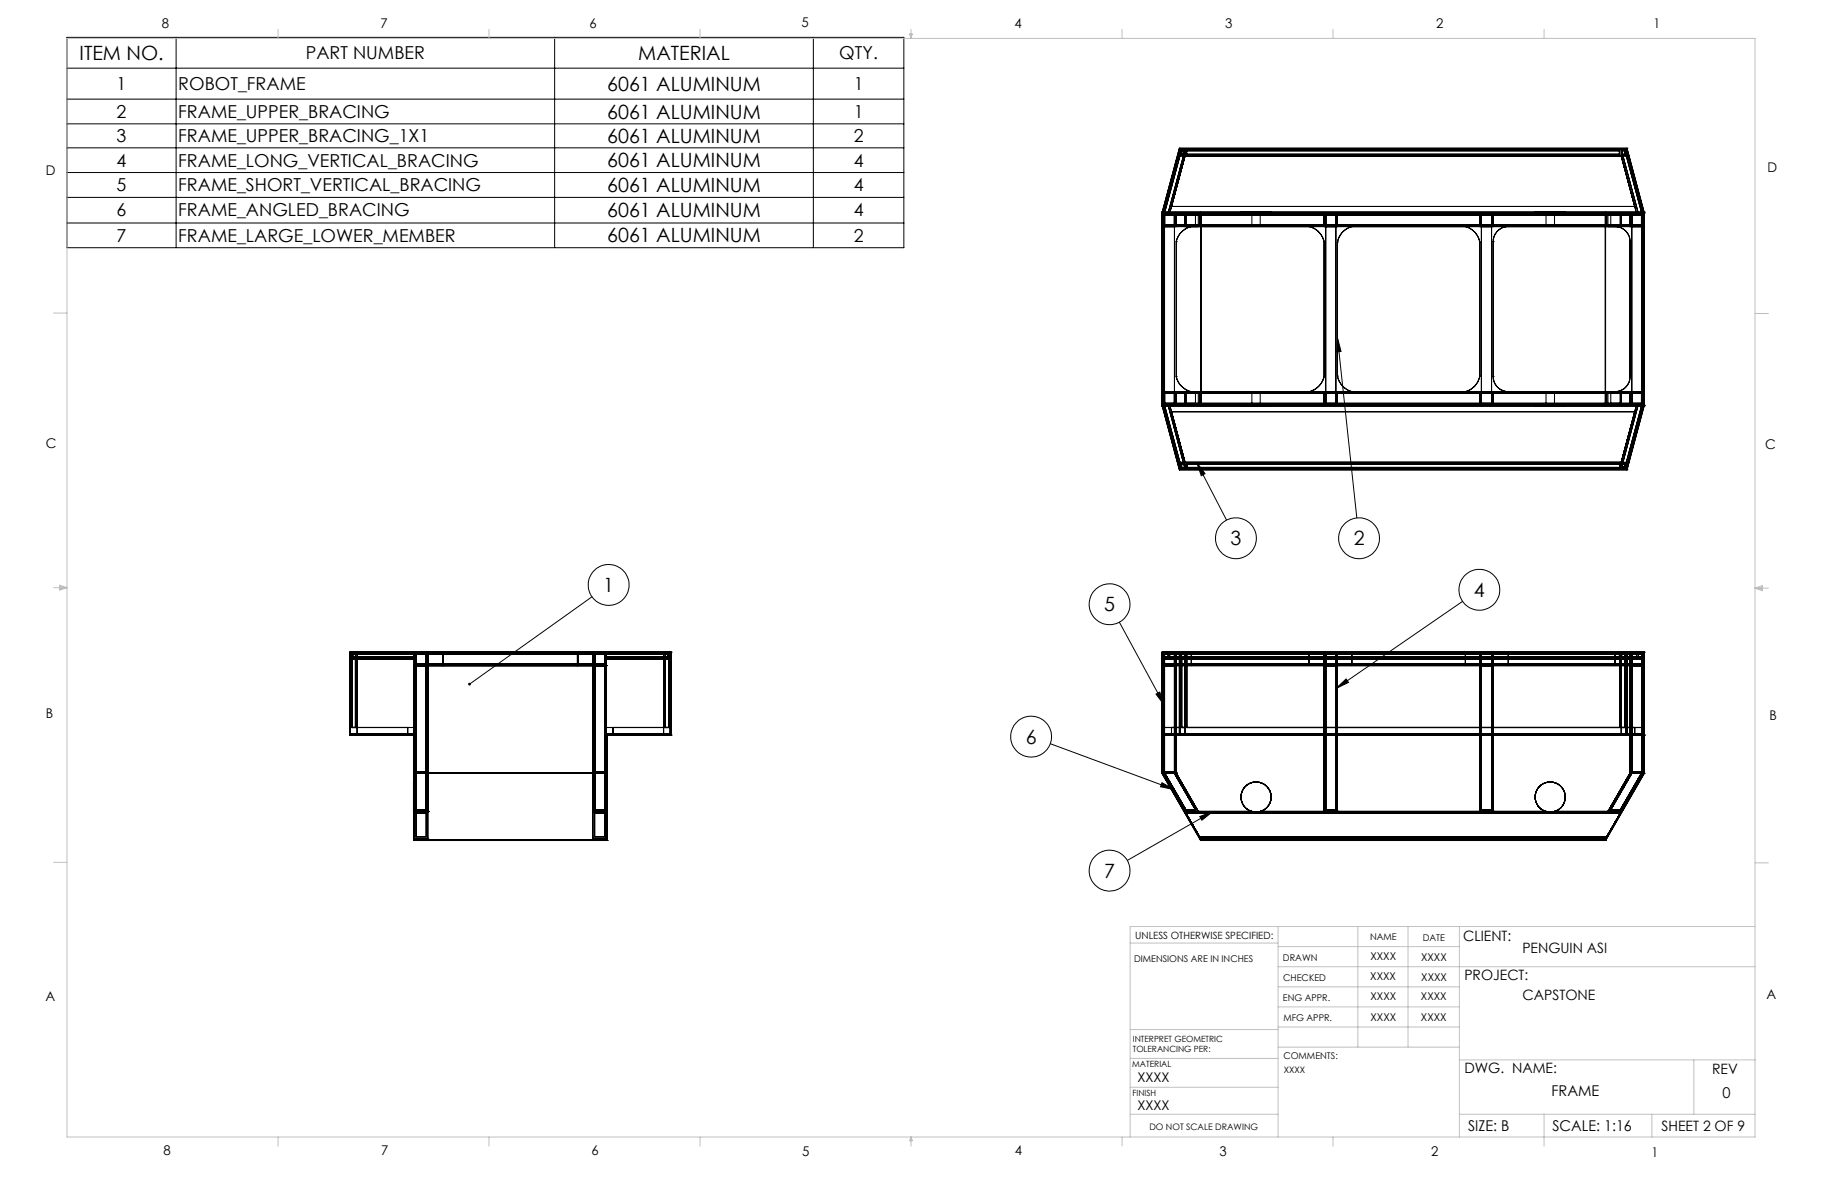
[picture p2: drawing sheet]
<svg xmlns="http://www.w3.org/2000/svg" width="432mm" height="279mm" viewBox="0 0 432 279" stroke-linecap="round" stroke-linejoin="round" font-family="sans-serif">
<g fill="none" stroke="#000" stroke-width=".24">
<path d="M15.9 8.9h198.3v49.8h-198.3zM15.9 16.2h198.3M41.7 8.9v49.8M131.4 8.9v49.8M192.8 8.9v49.8M15.9 23.5h198.3M15.9 29.4h198.3M15.9 35h198.3M15.9 40.9h198.3M15.9 46.8h198.3M15.9 52.8h198.3M317 80l4.6 42.7"/>
<path d="M317 80l.8 3.3-1 .1zM283.6 109.6l7.1 13.7M283.6 109.6l2 2.7-.9 .4zM140.3 141.4l-29 20.7M265.3 147.5l10.7 19.6M346.6 142.5l-30 20.7M248.9 176.2l29.4 10.9M274 164.5l.8-.5 1.2 3.1zM316.6 163.2l2.4-2.3 .6 .8zM275.4 185.5l2.9 1.6-3.3-.7zM284.3 193.5l3.1-1.2-2.6 2.1zM287.4 192.3l-20.2 11.6"/>
<circle cx="144.2" cy="138.6" r="4.8"/>
<circle cx="292.9" cy="127.6" r="4.8"/>
<circle cx="322.1" cy="127.6" r="4.8"/>
<circle cx="350.6" cy="139.8" r="4.8"/>
<circle cx="262.9" cy="143.2" r="4.8"/>
<circle cx="244.4" cy="174.6" r="4.8"/>
<circle cx="263" cy="206.3" r="4.8"/>
</g>
<g fill="none" stroke="#c0c0c0" stroke-width=".24">
<path d="M15.9 9.1h400v260.4h-400zM65.9 6.9v2.2M115.9 6.9v2.2M165.9 6.9v2.2M215.6 8h.6l-.3 1.1zM215.7 8l.2 1.1M215.9 6.9v2.2M216 8l-.1 1.1M265.9 6.9v2.2M315.9 6.9v2.2M365.9 6.9v2.2M12.7 74.2h3.2"/>
<path d="M415.9 74.3h3.2M12.7 139.3h3.2M14.2 139.1l1.7 .2M14.2 138.7l1.7 .6-1.7 .5zM15.9 139.3l-1.7 .3M415.9 139.4h3.2M415.9 139.4l1.8-.6v1.2zM415.9 139.4l1.8 .3M417.7 139.2l-1.8 .2M12.7 204.4h3.2M302.9 219.6v49.9M321.8 219.6v28.5"/>
<path d="M333.7 219.6v28.5M345.9 219.6v49.9M415.9 204.5h3.2M415.9 219.6h-148.1v49.9M267.8 223.5h35.1M302.9 229.1h113M302.9 233.9h43M302.9 224.3h43M302.9 238.6h43M267.8 257.7h35.1M267.8 250.8h35.1M267.8 244h35.1"/>
<path d="M302.9 248.1h43M302.9 243.4h43M345.9 251.2h70M401.4 251.2v12.9M65.9 269.5v2.1M115.9 269.5v2.1M165.9 269.5v2.1M215.9 269.5v2.1M215.9 269.5l.3 .8h-.6zM265.9 269.5v2.1M267.8 264.1h35.1M315.9 269.5v2.1"/>
<path d="M345.9 264.1h70M365.9 264.1v7.5M391.5 264.1v5.4"/>
</g>
<path d="M316.6 163.2l2.4-2.3 .6 .8zM274 164.5l.8-.5 1.2 3.1zM275.4 185.5l2.9 1.6-3.3-.7zM284.3 193.5l3.1-1.2-2.6 2.1zM111.1 161.9l-.1 .4 .3-.2-.3 .2a.35 .35 0 0 0 .5 .1 .35 .35 0 0 0 .1-.5 .35 .35 0 0 0-.5 0zM317 80l.8 3.3-1 .1zM283.6 109.6l2 2.7-.9 .4z" fill="#000"/>
<g fill="none" stroke="#000" stroke-width=".25">
<path d="M279.5 35.1h.1M279.5 35.1h106.1M279.5 35.1l-4.1 15.4M279.6 35.3h.1M279.6 36.9h.1M279.6 35.3v1.6M279.6 35.3l-4 15.2M279.6 35.3h105.8M279.6 36.9h105.8M279.9 35.8h.1M279.9 35.8l.8 .3M279.9 35.8l-3.9 14.7"/>
<path d="M280 36.5h.1M280 35.7h.1M280 35.7v.8M280 35.7h.8M280 36.5h.8M280.7 36.1h.1M280.7 36.1l-3.9 14.4M280.8 36.9h.1M280.8 35.7h.1M280.8 36.5h.1M280.8 35.7v.8M280.8 36.9l-3.6 13.6"/>
<path d="M281 36.5h.1M281 36.5h102.8M281.1 35.7h.1M281.1 35.7h102.7M281.1 35.7l.1 .1M281.2 35.8h.1M281.2 35.8l-.2 .7M281.2 35.3h.1M281.2 36.9h.1M281.2 35.3v1.6M383.8 36.5h.1M383.8 35.7h.1"/>
<path d="M383.8 36.9h.1M383.8 35.3h.1M383.8 35.3v1.6M384.2 36.9h.1M384.2 36.9l3.6 13.6M384.2 35.7h.1M384.2 36.5h.1M384.2 35.7v.8M384.2 35.7h.8M384.2 36.5h.8M384.3 35.7h.1M384.3 35.7l4 14.8"/>
<path d="M385 35.5h.1M385 35.7h.1M385 36.5h.1M385 35.7v.8M385 35.5l4.1 15M385 35.5l-.7 .2M385.4 35.3h.1M385.4 36.9h.1M385.4 35.3v1.6M385.4 35.3l4.1 15.2M385.6 35.1h.1M385.6 35.1l4.1 15.4"/>
<path d="M275.4 50.3h.1M275.4 50.5h.1M275.4 50.3v45.9M275.4 50.3h114.3M275.6 50.5h.1M275.6 53.7h.1M275.6 50.5v45.5M275.6 50.5h113.9M275.6 53.7h113.9M276 53.7h.1M276 50.9h.1M276 53.3h.1"/>
<path d="M276 50.5h.1M276 50.9v2.4M276 53.7v39.1M276 53.3h113.1M276 50.9h113.1M276.8 50.5h.1M277.2 50.5h.1M277.6 48.9h.1M277.6 48.9h109.8M278.3 50.9v2.4M278.3 53.7h.1M278.3 50.9h.1"/>
<path d="M278.3 53.3h.1M278.3 53.7v39.1M278.8 57.3h.1M278.8 50.9h.1M278.8 53.3h.1M278.8 50.5h.1M278.8 53.7h.1M278.8 50.5v3.2M278.8 57.3v32M280.8 50.5v3.2M281.1 50.9v2.4M282.3 53.7h.1"/>
<path d="M282.3 53.7a4.7 4.7 0 0 0-3.5 3.6M283.3 50.9v2.4M284 50.5v3.2M284.3 50.9v2.4M284.5 50.5v3.2M284.6 50.3v45.9M284.7 50.5v45.5M294.1 50.3h7.1zM294.1 50.5h7.1zM294.1 50.3v.2M296.7 50.5h2v3.2h-2zM301.2 50.3v.2"/>
<path d="M310.2 53.7h.1M310.2 53.7a4.7 4.7 0 0 1 3.6 3.6M313.8 57.3h.1M313.8 50.9h.1M313.8 53.3h.1M313.8 50.5h.1M313.8 53.7h.1M313.8 50.5v3.2M313.8 57.3v32M314.2 53.7h.1M314.2 50.9h.1M314.2 53.3h.1"/>
<path d="M314.2 50.9v2.4M314.2 53.7v39.1M316.6 53.7h.1M316.6 53.3h.1M316.6 50.9h.1M316.6 50.9v2.4M316.6 53.7v39.1M317 57.4h.1M317 50.9h.1M317 53.3h.1M317 50.5h.1M317 53.7h.1"/>
<path d="M317 50.5v3.2M317 57.4v31.7M320.4 53.7h.1M320.4 53.7a4.6 4.6 0 0 0-3.4 3.7M347.3 53.7h.1M347.3 53.7a4.6 4.6 0 0 1 3.4 3.7M350.7 57.4h.1M350.7 50.9h.1M350.7 53.3h.1M350.7 50.5h.1M350.7 53.7h.1M350.7 50.5v3.2"/>
<path d="M350.7 57.4v31.7M351.1 53.7h.1M351.1 53.3h.1M351.1 50.9h.1M351.1 50.9v2.4M351.1 53.7v39.1M353.5 53.7h.1M353.5 50.9h.1M353.5 53.3h.1M353.5 50.9v2.4M353.5 53.7v39.1M353.9 57.3h.1"/>
<path d="M353.9 53.3h.1M353.9 50.9h.1M353.9 50.5h.1M353.9 53.7h.1M353.9 50.5v3.2M353.9 57.3v32M357.4 53.7h.1M357.4 53.7a3.6 3.6 0 0 0-3.5 3.6M363.8 50.3h7.1zM363.8 50.5h7.1zM363.8 50.3v.2M366.4 50.5h2v3.2h-2z"/>
<path d="M370.9 50.3v.2M380.4 50.5v45.5M380.5 50.3v45.9M380.6 50.5v3.2M380.8 50.9v2.4M381.1 50.5v3.2M381.7 50.9v2.4M382.7 53.7h.1M382.7 53.7a3.5 3.5 0 0 1 3.6 3.6M384 50.9v2.4M384.2 50.5v3.2M386.3 57.3h.1"/>
<path d="M386.3 50.9h.1M386.3 53.3h.1M386.3 50.5h.1M386.3 53.7h.1M386.3 50.5v3.2M386.3 57.3v32M386.7 50.9h.1M386.7 53.3h.1M386.7 53.7h.1M386.7 50.9v2.4M386.7 53.7v39.1M386.8 50.9v2.4"/>
<path d="M387.4 48.9h.1M387.8 50.5h.1M388.3 50.5h.1M389 50.9v2.4M389.1 53.3h.1M389.1 50.9h.1M389.1 53.7h.1M389.1 50.5h.1M389.1 50.9v2.4M389.1 53.7v39.1M389.5 50.5h.1M389.5 53.7h.1"/>
<path d="M389.5 50.5v45.5M389.7 50.3h.1M389.7 50.5h.1M389.7 50.3v45.9M275.4 96.2h.1M275.4 96h.1M275.4 96.2h114.3M275.4 96l4.1 15.3M275.6 96h.1M275.6 92.8h.1M275.6 96h113.9M275.6 96l4 15.2"/>
<path d="M275.6 92.8h113.9M276 92.8h.1M276 93.2h.1M276 95.6h.1M276 96h.1M276 93.2v2.4M276 95.6h113.1M276 93.2h113.1M276 96l4 15.1M276.8 96h.1M276.8 96l4 14.8M277.2 96h.1"/>
<path d="M277.2 96l3.6 13.6M277.6 97.6h.1M277.6 97.6h109.8M278.3 93.2v2.4M278.3 92.8h.1M278.3 93.2h.1M278.3 95.6h.1M278.8 89.3h.1M278.8 93.2h.1M278.8 95.6h.1M278.8 92.8h.1M278.8 96h.1"/>
<path d="M278.8 89.3a4.7 4.7 0 0 0 3.5 3.5M278.8 92.8v3.2M280.8 92.8v3.2M281.1 93.2v2.4M282.3 92.8h.1M283.3 93.2v2.4M284 92.8v3.2M284.3 93.2v2.4M284.5 92.8v3.2M294.1 96.2h7.1zM294.1 96h7.1zM294.1 96v.2"/>
<path d="M296.7 92.8h2v3.2h-2zM301.2 96v.2M310.2 92.8h.1M313.8 89.3h.1M313.8 95.6h.1M313.8 93.2h.1M313.8 92.8h.1M313.8 96h.1M313.8 89.3a4.7 4.7 0 0 1-3.6 3.5M313.8 92.8v3.2M314.2 92.8h.1M314.2 93.2h.1"/>
<path d="M314.2 95.6h.1M314.2 93.2v2.4M316.6 95.6h.1M316.6 93.2h.1M316.6 92.8h.1M316.6 93.2v2.4M317 89.1h.1M317 93.2h.1M317 95.6h.1M317 92.8h.1M317 96h.1M317 89.1a4.6 4.6 0 0 0 3.4 3.7"/>
<path d="M317 92.8v3.2M320.4 92.8h.1M347.3 92.8h.1M350.7 89.1h.1M350.7 93.2h.1M350.7 95.6h.1M350.7 92.8h.1M350.7 96h.1M350.7 89.1a4.6 4.6 0 0 1-3.4 3.7M350.7 92.8v3.2M351.1 92.8h.1M351.1 95.6h.1"/>
<path d="M351.1 93.2h.1M351.1 93.2v2.4M353.5 92.8h.1M353.5 93.2h.1M353.5 95.6h.1M353.5 93.2v2.4M353.9 89.3h.1M353.9 95.6h.1M353.9 93.2h.1M353.9 92.8h.1M353.9 96h.1M353.9 89.3a3.6 3.6 0 0 0 3.5 3.5"/>
<path d="M353.9 92.8v3.2M357.4 92.8h.1M363.8 96.2h7.1zM363.8 96h7.1zM363.8 96v.2M366.4 92.8h2v3.2h-2zM370.9 96v.2M380.6 92.8v3.2M380.8 93.2v2.4M381.1 92.8v3.2M381.7 93.2v2.4M382.7 92.8h.1"/>
<path d="M384 93.2v2.4M384.2 92.8v3.2M386.3 89.3h.1M386.3 93.2h.1M386.3 95.6h.1M386.3 92.8h.1M386.3 96h.1M386.3 89.3a3.6 3.6 0 0 1-3.6 3.5M386.3 92.8v3.2M386.7 92.8h.1M386.7 93.2h.1M386.7 95.6h.1"/>
<path d="M386.7 93.2v2.4M386.8 93.2v2.4M387.4 97.6h.1M387.8 96h.1M387.8 96l-3.6 13.6M388.2 96h.1M388.2 96l-3.8 14.5M389 93.2v2.4M389.1 92.8h.1M389.1 95.6h.1M389.1 93.2h.1M389.1 96h.1"/>
<path d="M389.1 93.2v2.4M389.1 96l-4 14.7M389.5 96h.1M389.5 92.8h.1M389.5 96l-4.1 15.2M389.7 96.2h.1M389.7 96h.1M389.7 96l-4.1 15.3M389.7 96l-.1 .2M279.5 111.3h.1M279.5 111.3h106.1M279.6 111.2h.1"/>
<path d="M279.6 109.6h.1M279.6 109.6v1.6M279.6 111.2h105.8M279.6 109.6h105.8M280 111.1h.1M280 110.8h.1M280 110h.1M280 110v.8M280 110.8h.8M280 110h.8M280.8 110.8h.1M280.8 110.8l-.8 .3"/>
<path d="M280.8 109.6h.1M280.8 110h.1M280.8 110v.8M281.2 109.6h.1M281.2 111.2h.1M281.2 109.6v1.6M281.3 110h.1M281.3 110.8h.1M281.3 110.8h102.6M281.3 110h102.8M383.8 111.2h.1M383.8 109.6h.1"/>
<path d="M383.8 109.6v1.6M383.9 110.7h.1M383.9 110.7v.1M383.9 110.8h.1M384.1 110h.1M384.1 110l-.2 .7M384.2 109.6h.1M384.2 110h.1M384.2 110.8h.1M384.2 110v.8M384.2 110.8h.8M384.2 110h.8"/>
<path d="M384.4 110.5h.1M384.4 110.5l.7 .2M385 110h.1M385 110.8h.1M385 110v.8M385.1 110.7h.1M385.4 111.2h.1M385.4 109.6h.1M385.4 109.6v1.6M385.6 111.3h.1M82.9 154.6h.1M82.9 154.6h76.2"/>
<path d="M82.9 154.6v19.6M83 154.6h.1M83 156.1h.1M83 156.1h15.2M83 154.6v19.4M83.4 155v.8M83.5 155.8h.1M83.5 155h.1M83.5 156.1h.1M83.5 155v.8M83.5 156.1v16.3M83.7 155v.8"/>
<path d="M84.2 156.1h.1M84.2 155h.1M84.2 155.8h.1M84.2 155v.8M84.2 156.1v16.3M84.6 156.1h.1M84.6 154.6h.1M84.6 154.6v19.4M98.2 154.6v44.4M98.2 154.6h.1M98.2 157.7h.1M98.2 156.1h.1"/>
<path d="M98.2 155.8h.1M98.2 155h.1M98.2 155h-15.1v.8h15.1M98.2 157.7h45.5M98.2 154.6v44M98.6 157.3h.1M98.6 155h.1M98.6 157.7h.1M98.6 155h2.4M98.6 157.3h2.4M98.6 155v2.3M98.6 157.7v34.2"/>
<path d="M101 157.3h.1M101 155h.1M101 157.7h.1M101 155v2.3M101 157.7v34.2M101.4 154.6h3.6M101.4 154.6h3.7v3.1h-3.7M101.4 157.7h3.6M101.4 157.7h.1M101.4 154.6h.1M101.4 157.3h.1M101.4 155h.1"/>
<path d="M101.4 155h39.1M101.4 157.3h39.1M101.4 154.6v44M105 154.6v3.1M136.9 154.6h3.6M136.9 157.7h3.6M136.9 154.6v3.1M140.5 154.6h-3.7v3.1h3.7M140.5 154.6h.1M140.5 157.7h.1M140.5 155h.1M140.5 157.3h.1"/>
<path d="M140.5 154.6v44M140.9 155h.1M140.9 157.3h.1M140.9 157.7h.1M140.9 155h2.4M140.9 157.3h2.4M140.9 155v2.3M140.9 157.7v34.2M143.3 157.3h.1M143.3 155h.1M143.3 157.7h.1M143.3 155v2.3"/>
<path d="M143.3 157.7v34.2M143.7 157.7h.1M143.7 154.6h.1M143.7 156.1h.1M143.7 155.8h.1M143.7 155h.1M143.7 156.1h15.2M143.7 155h15v.8h-15M143.7 154.6v44M143.7 154.6v44.4M157.3 156.1h.1M157.3 154.6h.1"/>
<path d="M157.3 154.6v19.4M157.7 156.1h.1M157.7 155h.1M157.7 155.8h.1M157.7 155v.8M157.7 156.1v16.3M158.2 155v.8M158.4 155v.8M158.5 155.8h.1M158.5 155h.1M158.5 156.1h.1M158.5 155v.8"/>
<path d="M158.5 156.1v16.3M158.6 155v.8M158.9 154.6h.1M158.9 156.1h.1M158.9 154.6v19.4M159.1 154.6h.1M159.1 154.6v19.6M275.4 154.6h.1M275.4 154.6h114.3M275.4 154.6v28.7M275.6 154.6h.1M275.6 157.7h.1"/>
<path d="M275.6 156.1h5.2M275.6 154.6v28.6M275.6 157.7h113.9M276 157.3h.1M276 155h.1M276 157.7h.1M276 155h113.1M276 155v2.3M276 157.7v25.1M276 157.3h2.3M276.8 155v.8M277.2 154.6v1.5"/>
<path d="M278.3 155h.1M278.3 157.3h.1M278.3 157.7h.1M278.3 155v2.3M278.3 157.7v25.1M278.8 154.6h3.5v3.1h-3.5M278.8 157.7h.1M278.8 154.6h.1M278.8 155h.1M278.8 157.3h.1M278.8 154.6v28.6M278.8 157.3h35"/>
<path d="M279.5 154.6v19.6M279.6 156.1h.1M279.6 154.6v19.4M279.9 155v.8M280 156.1h.1M280 155v.8M280 156.1v16.3M280.7 155v.8M280.8 155v.8h-4.8M280.8 156.1h.1M280.8 154.6v19.4M281 155v.8h103.1v-.8"/>
<path d="M281.1 155v.8M281.2 155v.8M281.2 156.1h.1M281.2 156.1v16.3M281.2 156.1h102.6M281.3 155h.1M281.3 155.8h.1M281.3 155v.8M313.8 154.6h-3.6v3.1h3.6M313.8 154.6h.1M313.8 157.7h.1M313.8 157.3h.1"/>
<path d="M313.8 155h.1M313.8 154.6v37.7M314.2 155h.1M314.2 157.3h.1M314.2 157.7h.1M314.2 155v2.3M314.2 157.7v34.2M314.2 157.3h2.4M316.6 157.3h.1M316.6 155h.1M316.6 157.7h.1M316.6 155v2.3"/>
<path d="M316.6 157.7v34.2M317 154.6h3.4v3.1h-3.4M317 154.6h.1M317 157.7h.1M317 157.3h.1M317 155h.1M317 154.6v37.7M317 157.3h33.7M350.7 154.6h-3.4v3.1h3.4M350.7 154.6h.1M350.7 157.7h.1M350.7 157.3h.1"/>
<path d="M350.7 155h.1M350.7 154.6v37.7M351.1 157.3h.1M351.1 155h.1M351.1 157.7h.1M351.1 157.3h2.4M351.1 155v2.3M351.1 157.7v34.2M353.5 157.3h.1M353.5 155h.1M353.5 157.7h.1M353.5 155v2.3"/>
<path d="M353.5 157.7v34.2M353.9 154.6h3.5v3.1h-3.5M353.9 154.6h.1M353.9 157.7h.1M353.9 155h.1M353.9 157.3h.1M353.9 154.6v37.7M353.9 157.3h32.4M382.7 154.6h3.6M382.7 157.7h3.6M382.7 154.6v3.1M383.8 155h.1"/>
<path d="M383.8 155.8h.1M383.8 155v.8M383.8 156.1h.1M383.8 156.1v16.3M383.9 155v.8M384.2 156.1h5.3M384.2 154.6v19.4M384.2 156.1h.1M384.3 155v.8h4.8M384.4 155v.8M385 156.1h.1M385 155v.8"/>
<path d="M385 156.1v16.3M385.1 155v.8M385.4 156.1h.1M385.4 154.6v19.4M385.6 154.6v19.6M386.3 154.6h.1M386.3 157.7h.1M386.3 157.3h.1M386.3 155h.1M386.3 154.6v28.6M386.7 157.3h.1M386.7 155h.1"/>
<path d="M386.7 157.7h.1M386.7 157.3h2.4M386.7 155v2.3M386.7 157.7v25.1M387.8 154.6v1.5M388.2 155v.8M389.1 157.3h.1M389.1 155h.1M389.1 157.7h.1M389.1 155v2.3M389.1 157.7v25.1M389.5 154.6h.1"/>
<path d="M389.5 157.7h.1M389.5 154.6v28.6M389.7 154.6h.1M389.7 154.6v28.7M82.9 174.2h.1M82.9 174.2h15.3M83 174h.1M83 172.4h.1M83 172.4h15.2M83 174h15.2M83.5 172.4h.1M84.2 172.4h.1"/>
<path d="M84.6 172.4h.1M84.6 174h.1M96.6 174h.1M96.6 172.4h.1M96.6 172.4v1.6M98 174.2h.1M98 174.2v25M98.2 174.4h.1M98.2 174h.1M98.2 172.4h.1M143.7 174h.1M143.7 172.4h.1"/>
<path d="M143.7 172.4h15.2M143.7 174h15.2M143.7 174.4h.1M143.7 174.2h15.4M143.9 174.2h.1M143.9 174.2v25M145.3 174h.1M145.3 172.4h.1M145.3 172.4v1.6M157.3 172.4h.1M157.3 174h.1M157.7 172.4h.1"/>
<path d="M158.5 172.4h.1M158.9 174h.1M158.9 172.4h.1M159.1 174.2h.1M275.4 174.2h.1M275.4 174.2h114.3M275.6 174.4h.1M275.6 172.4h113.9M275.6 174h113.9M277.6 172.4v1.6M279.6 172.4h.1M280 172.4h.1"/>
<path d="M280.8 172.4h.1M281.2 172.4h.1M383.8 172.4h.1M384.2 172.4h.1M385 172.4h.1M385.4 172.4h.1M387.4 172.4v1.6M389.5 174.4h.1M389.7 174.2h.1M98 185.3v7.1zM98 199.2h.1M98 199.2h45.9"/>
<path d="M98 183.3h45.9M98 185.3h.2M98 192.4h3.4M98.2 185.3v7.1zM98.2 199h.1M98.2 199h45.5M98.2 192.3v.1zM98.2 192.3h.1M98.2 183.2h.1M98.2 198.6h.1M98.2 192.3h3.2M98.2 198.6h3.2"/>
<path d="M98.6 191.9h.1M98.6 182.8h.1M98.6 183.2h.1M98.6 192.7h.1M98.6 198.3h.1M98.6 191.9h2.4M98.6 182.8h2.4M98.6 192.7h2.4M98.6 198.3h2.4M98.6 192.7v5.6M101 191.9h.1M101 182.8h.1"/>
<path d="M101 183.2h.1M101 198.3h.1M101 192.7h.1M101 192.7v5.6M101.4 192.3v.1zM101.4 192.3h.1M101.4 183.2h.1M101.4 198.6h.1M140.5 192.3v.1zM140.5 192.3h.1M140.5 183.2h.1M140.5 198.6h.1"/>
<path d="M140.5 192.3h3.2M140.5 198.6h3.2M140.5 192.4h3.4M140.9 191.9h.1M140.9 182.8h.1M140.9 183.2h.1M140.9 192.7h.1M140.9 198.3h.1M140.9 191.9h2.4M140.9 182.8h2.4M140.9 192.7h2.4M140.9 198.3h2.4"/>
<path d="M140.9 192.7v5.6M143.3 191.9h.1M143.3 182.8h.1M143.3 183.2h.1M143.3 192.7h.1M143.3 198.3h.1M143.3 192.7v5.6M143.7 192.3v.1zM143.7 192.3h.1M143.7 183.2h.1M143.7 198.6h.1M143.7 185.3v7.1z"/>
<path d="M143.7 199h.1M143.7 185.3h.2M143.9 185.3v7.1zM143.9 199.2h.1M275.4 183.3h.1M275.4 183.3l9.2 15.9M275.6 183.2h.1M275.6 183.2l9.1 15.8M275.6 183.2h3.2M276 182.8h.1M276 182.8h2.3M276 183.2h.1"/>
<path d="M276 183.2l5.1 8.7M278.3 183.2h.1M278.3 183.2l5 8.7M278.3 182.8h.1M278.8 183.2h.1M278.8 183.2l5.2 9.1M280.8 192.3h.1M280.8 192.3h15.9M281.1 191.9h.1M281.1 192.7h.1M281.1 191.9h2.2M281.1 192.7l3.2 5.6"/>
<path d="M281.1 192.7h102.9M283.3 191.9h.1M284 192.3h.1M284.3 198.3h.1M284.3 198.3h96.5M284.5 198.6h.1M284.5 198.6h96.1M284.6 199.2h.1M284.6 199.2h95.9M284.7 199h.1M284.7 199h95.7M296.7 192.3l.7 .1 1.3-.1"/>
<path d="M296.7 192.3h.1M298.7 192.3h.1M298.7 192.3h67.7M313.8 192.3h.1M313.8 192.3h3.2M314.2 191.9h.1M314.2 191.9h2.4M316.6 191.9h.1M317 192.3h.1M350.7 192.3h.1M350.7 192.3h3.2M351.1 191.9h.1"/>
<path d="M351.1 191.9h2.4M353.5 191.9h.1M353.9 192.3h.1M366.4 192.3l.7 .1 1.3-.1M366.4 192.3h.1M368.4 192.3h.1M368.4 192.3h15.8M380.4 199h.1M380.5 199.2h.1M380.6 198.6h.1M380.8 198.3h.1M381.1 192.3h.1"/>
<path d="M381.7 191.9h.1M381.7 191.9h2.3M384 191.9h.1M384 192.7h.1M384.2 192.3h.1M384.2 192.3l-3.6 6.3M386.3 183.2h.1M386.3 183.2h3.2M386.3 183.2l-5.2 9.1M386.7 182.8h.1M386.7 182.8h2.4M386.8 183.2h.1"/>
<path d="M386.8 183.2l-5.1 8.7M389 183.2h.1M389 183.2l-5 8.7M389.1 182.8h.1M389.5 183.2h.1M389.5 183.2l-9.1 15.8M389.7 183.3h.1M389.7 183.3l-9.2 15.9"/>
<circle cx="297.7" cy="188.9" r="3.6"/>
<circle cx="367.4" cy="188.9" r="3.6"/>
</g>
<g font-size="4.7">
<text x="18.9" y="14.2">ITEM NO.</text>
<text x="151.3" y="14.2">MATERIAL</text>
<text x="143.9" y="21.5">6061 ALUMINUM</text>
<text x="143.9" y="28.1">6061 ALUMINUM</text>
<text x="143.9" y="33.9">6061 ALUMINUM</text>
<text x="143.9" y="39.6">6061 ALUMINUM</text>
<text x="143.9" y="45.5">6061 ALUMINUM</text>
<text x="143.9" y="51.5">6061 ALUMINUM</text>
<text x="143.9" y="57.4">6061 ALUMINUM</text>
<text x="291.6" y="129.2">3</text>
<text x="320.8" y="129.2">2</text>
<text x="143" y="140.3">1</text>
<text x="349.3" y="141.4">4</text>
<text x="261.7" y="144.8">5</text>
<text x="243.1" y="176.2">6</text>
<text x="261.7" y="208">7</text>
</g>
<g font-size="4.2">
<text x="72.5" y="14">PART NUMBER</text>
<text x="198.9" y="14">QTY.</text>
<text x="27.6" y="21.3">1</text>
<text x="42.3" y="21.3">ROBOT_FRAME</text>
<text x="202.3" y="21.3">1</text>
<text x="27.6" y="27.9">2</text>
<text x="42.3" y="27.9">FRAME_UPPER_BRACING</text>
<text x="202.3" y="27.9">1</text>
<text x="27.6" y="33.7">3</text>
<text x="42.3" y="33.7">FRAME_UPPER_BRACING_1X1</text>
<text x="202.3" y="33.7">2</text>
<text x="27.6" y="39.5">4</text>
<text x="42.3" y="39.5">FRAME_LONG_VERTICAL_BRACING</text>
<text x="202.3" y="39.5">4</text>
<text x="27.6" y="45.3">5</text>
<text x="42.3" y="45.3">FRAME_SHORT_VERTICAL_BRACING</text>
<text x="202.3" y="45.3">4</text>
<text x="27.6" y="51.3">6</text>
<text x="42.3" y="51.3">FRAME_ANGLED_BRACING</text>
<text x="202.3" y="51.3">4</text>
<text x="27.6" y="57.3">7</text>
<text x="42.3" y="57.3">FRAME_LARGE_LOWER_MEMBER</text>
<text x="202.3" y="57.3">2</text>
</g>
<g font-size="3.5">
<text x="367.7" y="259.6">FRAME</text>
<text x="408.2" y="260.2">0</text>
<text x="347.9" y="268">SIZE: B</text>
<text x="367.9" y="268">SCALE: 1:16</text>
</g>
<g font-size="3.4">
<text x="346.8" y="223.1">CLIENT:</text>
<text x="360.8" y="225.8">PENGUIN ASI</text>
<text x="347.1" y="232.3">PROJECT:</text>
<text x="360.8" y="237.1">CAPSTONE</text>
<text x="347.1" y="254.2">DWG. NAME:</text>
<text x="405.7" y="254.5">REV</text>
<text x="393.8" y="267.9">SHEET 2 OF 9</text>
</g>
<g font-size="3.2">
<text x="38.3" y="6.7">8</text>
<text x="90.2" y="6.7">7</text>
<text x="139.7" y="6.5">6</text>
<text x="190" y="6.5">5</text>
<text x="240.4" y="6.5">4</text>
<text x="290.4" y="6.7">3</text>
<text x="340.4" y="6.5">2</text>
<text x="391.9" y="6.7">1</text>
<text x="10.9" y="41.6">D</text>
<text x="418.9" y="40.7">D</text>
<text x="10.9" y="106.3">C</text>
<text x="418.4" y="106.4">C</text>
<text x="10.8" y="170.2">B</text>
<text x="419.4" y="170.6">B</text>
<text x="10.8" y="237.2">A</text>
<text x="418.6" y="236.8">A</text>
<text x="269.6" y="256.5">XXXX</text>
<text x="269.6" y="263.2">XXXX</text>
<text x="38.8" y="273.8">8</text>
<text x="90.4" y="273.8">7</text>
<text x="140.2" y="273.8">6</text>
<text x="190.1" y="273.9">5</text>
<text x="240.5" y="273.8">4</text>
<text x="289" y="273.9">3</text>
<text x="339.1" y="273.8">2</text>
<text x="391.4" y="274.1">1</text>
</g>
<g font-size="2.5">
<text x="324.8" y="227.6">XXXX</text>
<text x="336.8" y="227.7">XXXX</text>
<text x="324.8" y="232.3">XXXX</text>
<text x="336.8" y="232.5">XXXX</text>
<text x="324.8" y="237.1">XXXX</text>
<text x="336.8" y="237">XXXX</text>
<text x="324.8" y="241.9">XXXX</text>
<text x="336.8" y="241.8">XXXX</text>
</g>
<text font-size="2.4" x="269" y="222.4">UNLESS OTHERWISE SPECIFIED:</text>
<g font-size="2.2">
<text x="268.8" y="228">DIMENSIONS ARE IN INCHES</text>
<text x="304.1" y="227.7">DRAWN</text>
<text x="324.7" y="222.9">NAME</text>
<text x="337.2" y="222.9">DATE</text>
<text x="304.1" y="232.6">CHECKED</text>
<text x="304" y="237.2">ENG APPR.</text>
<text x="304.2" y="241.9">MFG APPR.</text>
<text x="304.1" y="250.9">COMMENTS:</text>
</g>
<g font-size="2.1">
<text x="304.2" y="254.3">XXXX</text>
<text x="272.4" y="267.8">DO NOT SCALE DRAWING</text>
</g>
<g font-size="2">
<text x="268.5" y="246.8">INTERPRET GEOMETRIC</text>
<text x="268.5" y="249.4">TOLERANCING PER:</text>
<text x="268.3" y="252.9">MATERIAL</text>
<text x="268.4" y="259.7">FINISH</text>
</g>
</svg>
